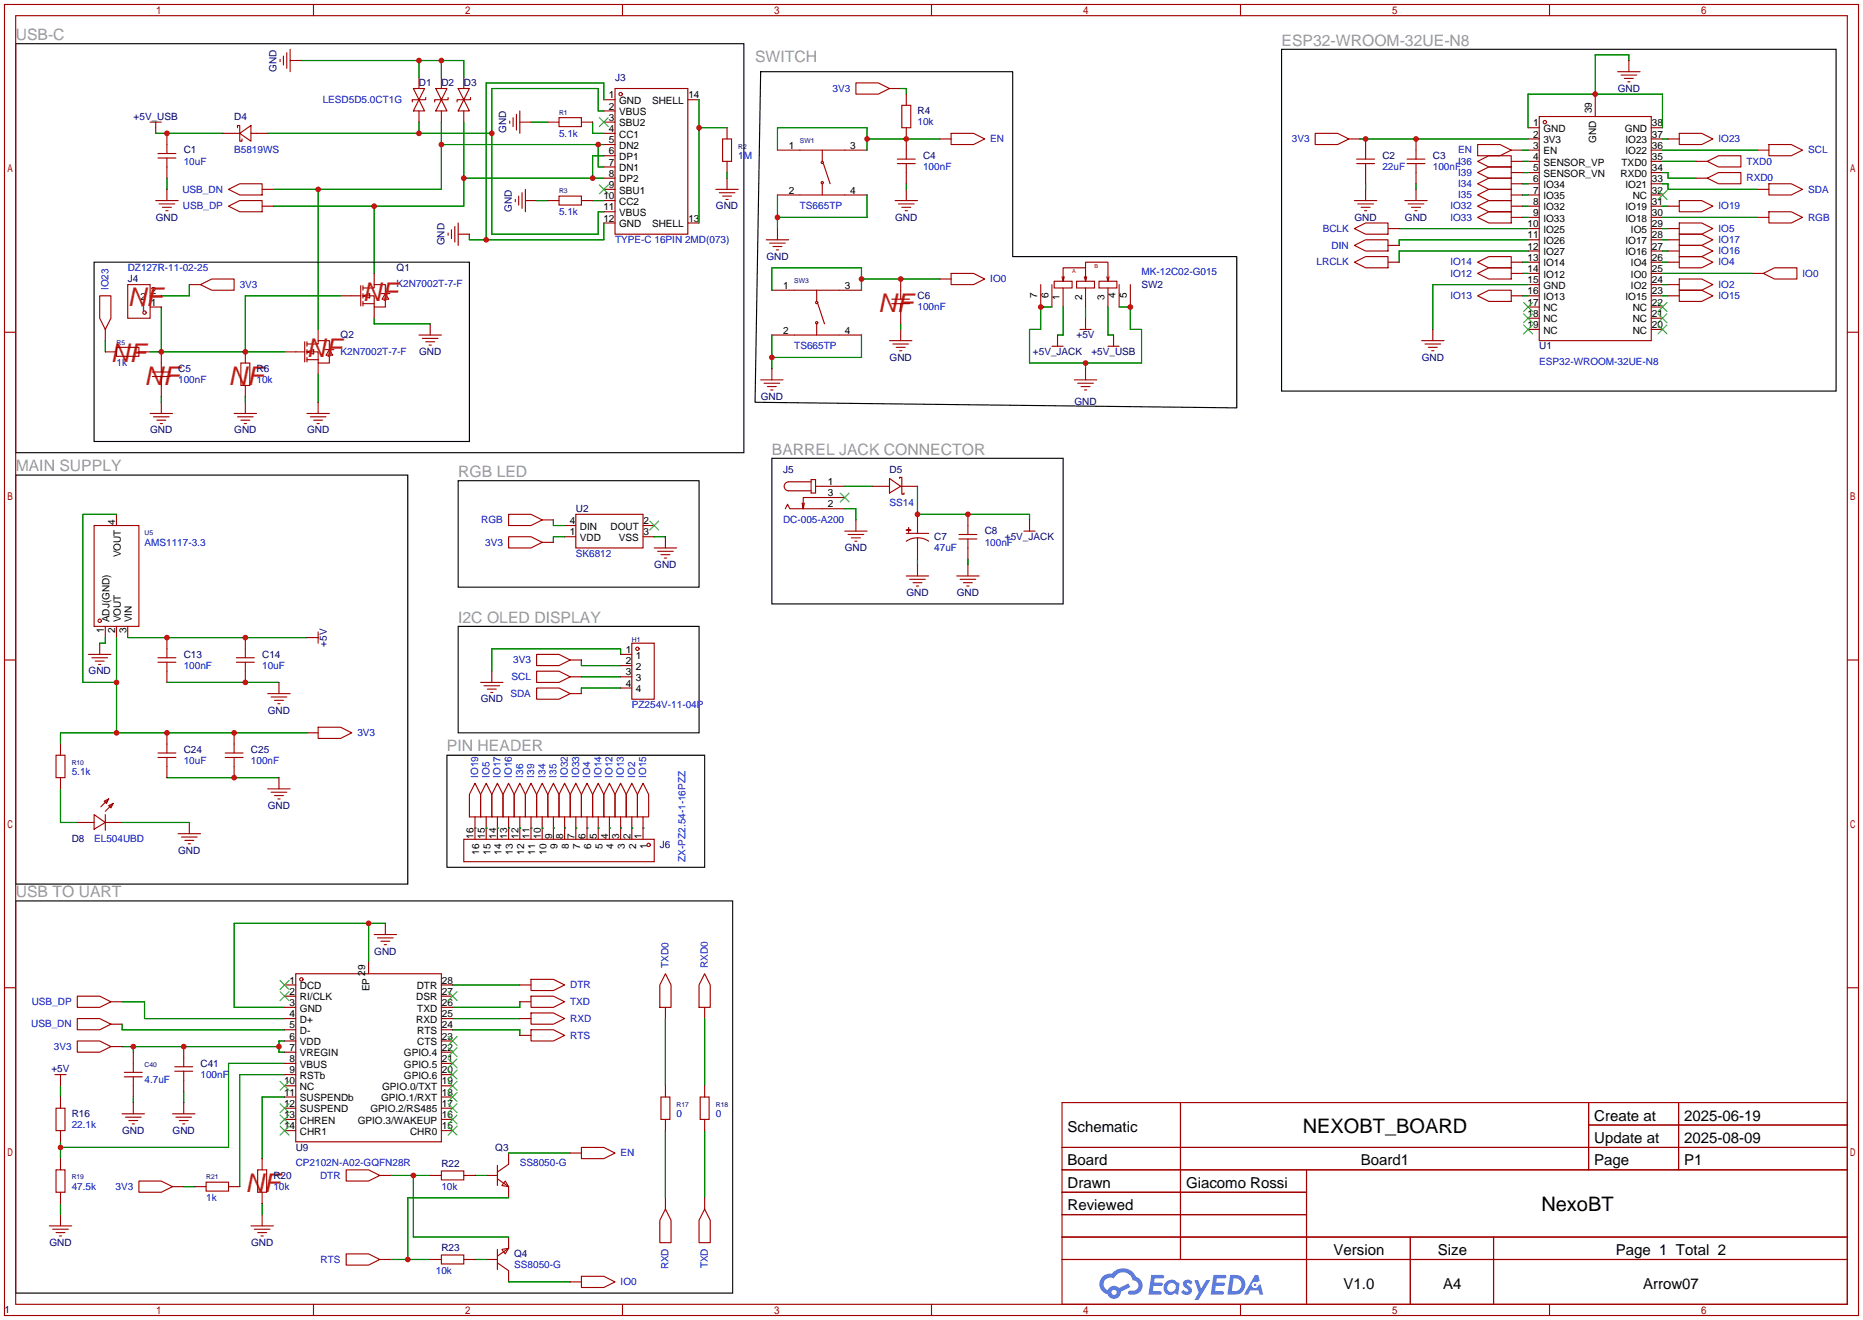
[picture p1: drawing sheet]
<svg xmlns="http://www.w3.org/2000/svg" width="422mm" height="299mm" viewBox="0 0 422 299" stroke-linecap="round" stroke-linejoin="round" font-family="sans-serif">
<g fill="none" stroke="#a10000" stroke-width=".25">
<path d="M1 1h420.4v297.2h-420.4zM3.6 3.6h415.2v292.1h-415.2zM63.5 13.5v.5M64.3 12.7v2M65 11.9v3.6M65.8 13.7h2.5M65.8 11.2v5.1M71.1 1v2.6M95 17.5v2.6M100.1 17.5v2.6M105.2 17.5v2.6M141.1 1v2.6"/>
<path d="M194.1 18.8h5l2.6 1.3-2.6 1.2h-5zM211.2 1v2.6M281.3 1v2.6M351.3 1v2.6M366.8 16.3h5.1M367.5 17h3.6M368.3 17.8h2M369.1 18.5h.5M369.3 13.7v2.6M34 27.7h2.6M35.3 27.7v2.5M35.8 35.8h4.1"/>
<path d="M35.8 34.8h4.1M37.8 30.2v4.6M37.8 35.8v4.6M93.7 20.1h2.6l-1.3 2.5zM95 22.6l1.3 2.5h-2.6zM95 25.1v2.6M96.5 22.1v.5h-3v.5M98.8 20.1h2.5l-1.2 2.5zM100.1 22.6l1.2 2.5h-2.5zM100.1 25.1v2.6M101.6 22.1v.5h-3v.5M103.9 20.1h2.5l-1.2 2.5z"/>
<path d="M105.2 22.6l1.2 2.5h-2.5zM105.2 25.1v2.6M106.7 22.1v.5h-3.1v.5M115.6 27.4v.5M116.3 26.7v2M117.1 25.9v3.6M117.9 27.7h2.5M117.9 25.1v5.1M124.2 27.7h2.5M126.7 26.7h5.1v2h-5.1zM131.8 27.7h2.6M136.9 22.6h2.5"/>
<path d="M136.9 25.1h2.5M136.9 27.7h2.5M136.9 30.2h2.5M136.9 32.8h2.5M136.9 35.3h2.5M136.9 37.8h2.5M139.4 20.1h16.6v33h-16.6zM156 22.6h2.5M163.8 31.5h2.1v5.1h-2.1zM164.8 29v2.5M164.8 36.6v2.5M176.3 34h20.3"/>
<path d="M186.4 34v2.6M186.7 37.1l1.5 4.6M201.7 20.1h2.5M203.5 36.1h4M203.5 37.1h4M204.5 23.9h2v5.1h-2zM205.5 21.3v2.6M205.5 29v7.1M205.5 37.1v4.6M213.1 31.5h2.5M215.6 30.2h5.1l2.6 1.3-2.6 1.3h-5.1zM298.2 30.2h5.1l2.5 1.3-2.5 1.3h-5.1z"/>
<path d="M305.8 31.5h2.6M307.6 36.1h4.1M307.6 37.1h4.1M309.6 31.5v4.6M309.6 37.1v4.6M319 36.1h4.1M319 37.1h4.1M321.1 31.5v4.6M321.1 37.1v4.6M335 32.8h5.1l2.5 1.2-2.5 1.3h-5.1zM335 39.1l2.6-1.3h5v2.6h-5zM335 36.6l2.6-1.3h5v2.5h-5z"/>
<path d="M342.6 34h2.6M342.6 36.6h2.6M342.6 39.1h2.6M346.5 29h2.5M346.5 31.5h2.5M346.5 34h2.5M346.5 36.6h2.5M346.5 39.1h2.5M349 26.4h25.4v50.8h-25.4zM361.7 21.3v5.1M374.4 29h2.5M374.4 31.5h2.5"/>
<path d="M374.4 34h2.5M374.4 36.6h2.5M374.4 39.1h2.5M378.2 31.5h2.5M380.7 30.2h5.1l2.6 1.3-2.6 1.3h-5.1zM384.6 36.6h2.5M387.1 36.6l2.5-1.3h5.1v2.5h-5.1zM398.5 34h2.6M401.1 32.8h5l2.6 1.2-2.6 1.3h-5zM35.3 45.5h5.1M36.1 46.2h3.5M36.8 47h2.1"/>
<path d="M37.6 47.8h.5M37.8 42.9v2.6M51.8 42.9l2.6-1.2h5v2.5h-5zM51.8 46.7l2.6-1.2h5v2.5h-5zM59.4 42.9h2.6M59.4 46.7h2.6M101.6 52.8v.5M102.4 52.1v2M103.1 51.3v3.6M103.9 53.1h2.5M103.9 50.5v5.1M116.8 45.2v.5"/>
<path d="M117.6 44.5v2M118.4 43.7v3.5M119.1 45.5h2.6M119.1 42.9v5.1M124.2 45.5h2.5M126.7 44.5h5.1v2h-5.1zM131.8 45.5h2.6M136.9 40.4h2.5M136.9 42.9h2.5M136.9 45.5h2.5M136.9 48h2.5M136.9 50.5h2.5"/>
<path d="M156 50.5h2.5M162.3 42.9h5.1M163.1 43.7h3.5M163.8 44.5h2.1M164.6 45.2h.5M164.8 40.4v2.5M173.7 54.4h5.1M174.5 55.1h3.6M175.3 55.9h2M176 56.6h.5M176.3 44.2h20.3M176.3 51.8v2.6"/>
<path d="M186.4 41.7v2.5M202.9 45.5h5.1M203.7 46.2h3.6M204.5 47h2M205.2 47.8h.5M205.5 42.9v2.6M307.1 45.5h5.1M307.8 46.2h3.6M308.6 47h2M309.4 47.8h.5M309.6 42.9v2.6M318.5 45.5h5.1"/>
<path d="M319.3 46.2h3.5M320 47h2.1M320.8 47.8h.5M321.1 42.9v2.6M335 59.4l2.6-1.2h5v2.5h-5zM335 49.3l2.6-1.3h5v2.5h-5zM335 46.7l2.6-1.2h5v2.5h-5zM335 44.2l2.6-1.3h5v2.6h-5zM335 41.7l2.6-1.3h5v2.5h-5zM342.6 46.7h2.6M342.6 41.7h2.6M342.6 44.2h2.6"/>
<path d="M342.6 49.3h2.6M342.6 59.4h2.6M346.5 46.7h2.5M346.5 41.7h2.5M346.5 44.2h2.5M346.5 49.3h2.5M346.5 51.8h2.5M346.5 54.4h2.5M346.5 56.9h2.5M346.5 59.4h2.5M374.4 46.7h2.5M374.4 41.7h2.5"/>
<path d="M374.4 44.2h2.5M374.4 49.3h2.5M374.4 51.8h2.5M374.4 54.4h2.5M374.4 56.9h2.5M374.4 59.4h2.5M378.2 46.7h2.5M378.2 51.8h2.5M378.2 54.4h2.5M378.2 56.9h2.5M378.2 59.4h2.5M380.7 45.5h5.1l2.6 1.2-2.6 1.3h-5.1z"/>
<path d="M380.7 50.5h5.1l2.6 1.3-2.6 1.3h-5.1zM380.7 53.1h5.1l2.6 1.3-2.6 1.2h-5.1zM380.7 55.6h5.1l2.6 1.3-2.6 1.3h-5.1zM380.7 58.2h5.1l2.6 1.2-2.6 1.3h-5.1zM384.6 40.4h2.5M387.1 40.4l2.5-1.3h5.1v2.6h-5.1zM398.5 42.9h2.6M398.5 49.3h2.6M401.1 41.7h5l2.6 1.2-2.6 1.3h-5zM401.1 48h5l2.6 1.3-2.6 1.2h-5zM1 75.3h2.6M22.6 67.1h2.5v5l-1.2 2.6-1.3-2.6z"/>
<path d="M23.9 79.8h2.5M23.9 74.7v2.5M26.4 78.7h5.1v2.1h-5.1zM29 64.5h5v7.6h-5zM31.5 79.8h2.5M34 67.1h2.6M34 69.6h2.6M36.6 79.8v4.5M42.9 64.5h2.6M45.5 64.5l2.5-1.3h5.1v2.6h-5.1zM55.6 79.8v2.5M64.5 79.8h4.6"/>
<path d="M69.1 77.5v4.5M69.6 79.8h2.5v2.5h2.6v-1.8M69.6 78h2.5v-.8h2.6v2M69.6 79.8l1.5-.6v1.1zM69.6 77.5v1M69.6 79.2v1.1M72.1 74.7v2.5M73.7 79.2h2M74.7 79.2l.7 1.3h-1.5zM77.2 67.1h4.6M81.8 64.8v4.5M82.3 67.1h2.5v2.5h2.6v-1.8"/>
<path d="M82.3 65.3h2.5v-.8h2.6v2M82.3 67.1l1.5-.6v1.1zM82.3 64.8v1M82.3 66.5v1.1M82.3 68.3v1M82.3 68.8h2.5M84.8 62v2.5M84.8 69.6v2.5M86.4 66.5h2M87.4 66.5l.7 1.3h-1.5zM95 75.9h5.1M95.8 76.7h3.5"/>
<path d="M96.5 77.5h2.1M97.3 78.2h.5M97.5 73.4v2.5M175 65.8h20.3M175 75.9h20.3M185.2 65.8v2.5M185.2 73.4v2.5M185.4 68.8l1.5 4.6M201.7 77.2h5.1M202.2 68.8h4M202.2 67.8h4M202.4 78h3.6"/>
<path d="M203.2 78.7h2M204 79.5h.5M204.2 63.2v4.6M204.2 68.8v4.6M204.2 74.7v2.5M213.1 63.2h2.5M215.6 62h5.1l2.6 1.2-2.6 1.3h-5.1zM236 64.5v5.1M238.5 64.5v5.1M238.5 78.5h2.5M239 63.8h4.1v1.5h-4.1zM239.8 75.9v2.6"/>
<path d="M240.8 62.7l.2 1.1M241 65.3v4.3M244.1 63.8h4.1v1.5h-4.1zM244.9 74.7h2.5M245.9 62.7l.2 1.1M246.1 60.7h-5.1v3.1l.3-1.1M246.1 65.3v4.3M246.1 72.1v2.6M246.4 62.7l-.3 1.1v-4.4h5.1v4.4M249.2 63.8h4v1.5h-4zM251 62.7l.2 1.1M251.2 65.3v4.3"/>
<path d="M251.2 78.5h2.5M251.5 62.7l-.3 1.1M252.5 75.9v2.6M253.7 64.5v5.1M256.3 64.5v5.1M322.3 77.2h5.1M323.1 78h3.5M323.8 78.7h2.1M324.6 79.5h.5M324.9 74.7v2.5M335 62l2.6-1.3h5v2.5h-5zM335 67.1l2.6-1.3h5v2.5h-5z"/>
<path d="M342.6 62h2.6M342.6 67.1h2.6M346.5 62h2.5M346.5 64.5h2.5M346.5 67.1h2.5M346.5 69.6h2.5M346.5 72.1h2.5M346.5 74.7h2.5M374.4 62h2.5M374.4 64.5h2.5M374.4 67.1h2.5M374.4 69.6h2.5"/>
<path d="M374.4 72.1h2.5M374.4 74.7h2.5M378.2 64.5h2.5M378.2 67.1h2.5M380.7 63.2h5.1l2.6 1.3-2.6 1.3h-5.1zM380.7 65.8h5.1l2.6 1.3-2.6 1.2h-5.1zM397.3 62h2.5M399.8 62l2.5-1.3h5.1v2.5h-5.1zM418.8 75.3h2.6M34 93.7h5.1M34.5 84.3h4.1M34.5 85.3h4.1"/>
<path d="M34.8 94.5h3.6M35.6 95.2h2M36.3 96h.5M36.6 85.3v4.6M36.6 91.2v2.5M53.1 93.7h5.1M53.8 94.5h3.6M54.6 82.3h2v5.1h-2zM54.6 95.2h2M55.4 96h.5M55.6 87.4v2.5M55.6 91.2v2.5"/>
<path d="M69.6 81v1M69.6 81.5h2.5M69.6 93.7h5.1M70.4 94.5h3.5M71.1 95.2h2.1M71.9 96h.5M72.1 82.3v2.5M72.1 91.2v2.5M172.5 86.1h5M173.2 86.9h3.6M174 87.6h2M174.8 88.4h.5"/>
<path d="M175 83.6v2.5M243.6 86.1h5.1M244.3 86.9h3.6M245.1 87.6h2M245.9 88.4h.5M246.1 83.6v2.5M21.3 119.1h10.2v22.9h-10.2zM26.4 116.6v2.5M115.3 116.6h5.1l2.5 1.3-2.5 1.2h-5.1zM122.9 117.9h2.6M128 119.1h2.6M130.6 116.6h15.2v7.6h-15.2z"/>
<path d="M145.8 119.1h2.5M178.1 115.3l.5-1 .5 1h12.4M182.4 114l-.3 1.3M183.9 108.7h1v3.1h-1zM183.9 109.2h-5.1a1.02 1.02 0 0 0-1 1 1.02 1.02 0 0 0 1 1.1h5.1M184.9 110.2h6.6M191.5 112.8h-9.4v2.5l-.2-1.3M194.1 117.9v2.5M197.9 110.2h3.8M201.7 108.5l2.5 1.7-2.5 1.6zM204 108.5v-.3h.5v3.8h.5v-.2M204.2 110.2h3.8"/>
<path d="M206 119.6v1zM208 116.6v4.3M219.5 116.6v4.6M233.4 117.9v2.5M115.3 121.7h5.1l2.5 1.2-2.5 1.3h-5.1zM122.9 122.9h2.6M128 121.7h2.6M145.8 121.7h2.5M148.3 124.2h5.1M149.1 125h3.6M149.9 125.7h2M150.6 126.5h.5"/>
<path d="M150.9 121.7v2.5M191.5 120.4h5.1M192.3 121.2h3.5M193 121.9h2.1M193.8 122.7h.5M205.5 120.1l1 .1zM205.5 130.6h5.1M205.5 120.9h5.1M206.2 131.3h3.6M207 132.1h2M207.8 132.8h.5M208 121.9l1.6 .3 1 .5"/>
<path d="M208 121.9l-1 .1-1.5 .7M208 121.9v4.8M208 128v2.6M216.9 130.6h5.1M217.4 121.2h4.1M217.4 122.2h4.1M217.7 131.3h3.5M218.4 132.1h2.1M219.2 132.8h.5M219.5 122.2v4.5M219.5 128v2.6M232.2 120.4h2.5"/>
<path d="M1 149.6h2.6M20.1 148.3h5M20.8 149.1h3.6M21.6 149.9h2M22.4 150.6h.5M22.6 145.8v2.5M23.9 142v2.5M26.4 142v2.5M29 142v2.5M35.8 149.1h4.1M35.8 150.1h4.1M37.8 144.5v4.6"/>
<path d="M37.8 150.1v4.6M53.6 149.1h4.1M53.6 150.1h4.1M55.6 144.5v4.6M55.6 150.1v4.6M60.7 157.2h5.1M61.5 158h3.5M62.2 158.7h2.1M63 159.5h.5M63.2 154.7v2.5M69.6 144.5h2.5M72.1 143.3v2.5"/>
<path d="M109 154.7h5M109.7 155.4h3.6M110.5 156.2h2M111.3 157h.5M111.5 152.1v2.6M121.7 152.1h5l2.6 1.3-2.6 1.3h-5zM121.7 156h5l2.6 1.2-2.6 1.3h-5zM121.7 148.3h5l2.6 1.3-2.6 1.3h-5zM129.3 153.4h2.5M129.3 157.2h2.5M129.3 149.6h2.5M418.8 149.6h2.6"/>
<path d="M12.7 171.2h2v5.1h-2zM13.7 168.7v2.5M13.7 176.3v2.5M35.8 171.7h4.1M35.8 170.7h4.1M37.8 166.1v4.6M37.8 171.7v4.6M51.1 171.7h4M51.1 170.7h4M53.1 166.1v4.6M53.1 171.7v4.6M60.7 178.8h5.1"/>
<path d="M61.5 179.6h3.5M63.2 176.3v2.5M69.6 166.1h2.5M72.1 164.8h5.1l2.6 1.3-2.6 1.3h-5.1zM17.5 186.4h3.8M21.3 184.7l2.6 1.7-2.6 1.6zM23.6 181.6l1-.5-.5 1zM23.9 184.7v3.5M23.9 186.4h3.8M24.6 182.6l1.1-.5-.6 1zM24.6 181.1l-1.7 1.8M25.7 182.1l-1.8 1.8"/>
<path d="M40.4 189h5.1M41.1 189.7h3.6M41.9 190.5h2M42.7 191.3h.5M42.9 186.4v2.6M62.2 180.3h2.1M63 181.1h.5M105.2 190.2h43.1v5.1h-43.1zM107.7 187.7v2.5M110.2 187.7v2.5M112.8 187.7v2.5M115.3 187.7v2.5"/>
<path d="M117.9 187.7v2.5M120.4 187.7v2.5M122.9 187.7v2.5M125.5 187.7v2.5M128 187.7v2.5M130.6 187.7v2.5M133.1 187.7v2.5M135.6 187.7v2.5M138.2 187.7v2.5M140.7 187.7v2.5M143.3 187.7v2.5M145.8 187.7v2.5"/>
<path d="M84.8 211.8h5.1M85.6 212.6h3.6M86.4 213.4h2M87.1 214.1h.5M87.4 209.3v2.5M1 223.9h2.6M17.5 236h5.1l2.5 1.2-2.5 1.3h-5.1zM17.5 225.8h5.1l2.5 1.3-2.5 1.2h-5.1zM17.5 230.9h5.1l2.5 1.3-2.5 1.2h-5.1zM25.1 237.2h2.6M25.1 227.1h2.6M25.1 232.2h2.6"/>
<path d="M30.2 238.5v4.6M41.7 237.2v4.6M117.9 227.1h2.5M117.9 223.3h2.5M117.9 230.9h2.5M117.9 234.7h2.5M120.4 222h5.1l2.5 1.3-2.5 1.2h-5.1zM120.4 225.8h5.1l2.5 1.3-2.5 1.2h-5.1zM120.4 229.6h5.1l2.5 1.3-2.5 1.3h-5.1zM120.4 233.4h5.1l2.5 1.3-2.5 1.3h-5.1zM150.9 220.7l1.2 2.6v5h-2.5v-5zM150.9 228.3v2.6"/>
<path d="M159.8 220.7l1.2 2.6v5h-2.5v-5zM159.8 228.3v2.6M418.8 223.9h2.6M12.4 243.6h2.6M12.7 251.2h2v5.1h-2zM13.7 243.6v2.5M13.7 248.7v2.5M13.7 256.3v2.5M27.7 252.5h5.1M28.2 244.1h4.1M28.2 243.1h4.1M28.4 253.2h3.6"/>
<path d="M29.2 254h2M30 254.8h.5M30.2 244.1v4.6M30.2 249.9v2.6M39.1 252.5h5.1M39.6 241.8h4.1M39.6 242.8h4.1M39.9 253.2h3.5M40.6 254h2.1M41.4 254.8h.5M41.7 242.8v4.6M41.7 249.9v2.6"/>
<path d="M149.9 248.7h2v5h-2zM150.9 246.1v2.6M150.9 253.7v2.6M158.7 248.7h2.1v5h-2.1zM159.8 246.1v2.6M159.8 253.7v2.6M240.8 249.9h178v45.8h-178zM267.7 249.9v35.6M360.2 249.9v15.3M360.2 255h58.6M380.6 249.9v15.3M11.2 277.9h5.1"/>
<path d="M11.9 278.6h3.6M12.7 265.2h2v5.1h-2zM12.7 279.4h2M13.7 262.6v2.6M13.7 270.3v2.5M13.7 275.3v2.6M31.5 267.7h5.1l2.5 1.3-2.5 1.3h-5.1zM39.1 269h2.6M44.2 269h2.5M46.7 268h5.1v2h-5.1zM51.8 269h2.6M56.9 277.9h5.1"/>
<path d="M57.7 278.6h3.5M58.4 265.2h2.1v5.1h-2.1zM58.4 279.4h2.1M59.4 262.6v2.6M59.4 270.3v2.5M59.4 275.3v2.6M78.5 265.2h5.1l2.5 1.2-2.5 1.3h-5.1zM86.1 266.4h2.5M97.5 266.4h2.6M100.1 265.4h5.1v2.1h-5.1zM105.2 266.4h2.5M110.2 266.4h2.6"/>
<path d="M112.8 264.2v4.5M112.8 267.2l2.5 1.8M114.6 267.7l.7 1.3-1.5-.3zM115.3 261.4v2.5l-2.5 1.8M115.3 269v2.5M129.3 261.4h2.5M131.8 260.1h5.1l2.5 1.3-2.5 1.2h-5.1zM150.9 274.1l1.2 2.5v5.1h-2.5v-5.1zM150.9 271.5v2.6M159.8 274.1l1.2 2.5v5.1h-2.5v-5.1zM159.8 271.5v2.6M240.8 260.1h178"/>
<path d="M240.8 265.2h178M240.8 270.3h55.4M240.8 275.3h55.4M296.2 265.2v30.5M13.5 280.2h.5M59.2 280.2h.5M71.1 295.7v2.5M78.5 284.2h5.1l2.5 1.3-2.5 1.3h-5.1zM86.1 285.5h2.5M97.5 285.5h2.6M100.1 284.5h5.1v2h-5.1zM105.2 285.5h2.5"/>
<path d="M110.2 285.5h2.6M112.8 283.2v4.6M112.8 286.3l2.5 1.7v2.6M113.8 283.2l1.5-.2-.7 1.2zM115.3 280.4v2.6M115.3 283l-2.5 1.7M129.3 290.6h2.5M131.8 289.3h5.1l2.5 1.3-2.5 1.2h-5.1zM141.1 295.7v2.5M211.2 295.7v2.5M240.8 285.5h178M240.8 280.4h178"/>
<path d="M281.3 295.7v2.5M319.8 280.4v15.3M338.6 280.4v15.3M351.3 295.7v2.5"/>
<circle cx="140.7" cy="21.3" r=".38"/>
<circle cx="186.4" cy="36.8" r=".25"/>
<circle cx="350.3" cy="27.7" r=".38"/>
<circle cx="186.4" cy="41.4" r=".25"/>
<circle cx="32.8" cy="70.9" r=".38"/>
<circle cx="185.2" cy="73.2" r=".25"/>
<circle cx="185.2" cy="68.6" r=".25"/>
<circle cx="22.6" cy="140.7" r=".38"/>
<circle cx="147.1" cy="191.5" r=".38"/>
</g>
<g fill="none" stroke="#3c3" stroke-width=".25">
<path d="M135.9 26.7l2 2M137.9 26.7l-2 2M135.9 41.9l2 2M137.9 41.9l-2 2M375.9 43.2l2.1 2M378 43.2l-2.1 2M345.4 73.7l2.1 2M345.4 71.1l2.1 2.1M345.4 68.6l2.1 2M347.5 73.7l-2.1 2M347.5 71.1l-2.1 2.1M347.5 68.6l-2.1 2"/>
<path d="M375.9 68.6l2.1 2M375.9 71.1l2.1 2.1M375.9 73.7l2.1 2M378 68.6l-2.1 2M378 71.1l-2.1 2.1M378 73.7l-2.1 2M147.3 118.1l2.1 2M149.4 118.1l-2.1 2M190.5 111.8l2 2M192.5 111.8l-2 2"/>
</g>
<g fill="none" stroke="#008700" stroke-width=".25">
<path d="M68.3 13.7h36.9v3.8M95 13.7v3.8M100.1 13.7v3.8M369.3 13.7v-1.3h-7.6v8.9M60.7 30.2h50.8M95 27.7v2.5M100.1 27.7v15.2h-38.1M100.1 32.8h36.8M105.2 27.7v19h-43.2M120.4 27.7h3.8M134.4 27.7v2.5h2.5M135.6 32.8v5h1.3"/>
<path d="M136.9 25.1h-1.3v-5h-24.1v33h24.1v-5.1h1.3M136.9 22.6v-3.8h-26.7v35.6M136.9 35.3h-2.5v5.1M158.5 29h6.3M158.5 22.6v27.9M164.8 39.1v1.3M176.3 34v-5h20.3v5M196.6 31.5h16.5M204.2 20.1h1.3v1.2M308.4 31.5h38.1M345.2 34h1.3M345.2 36.6h1.3"/>
<path d="M345.2 39.1h1.3M346.5 29v-7.7h30.4v7.7M376.9 39.1h1.3v1.3h6.4M376.9 31.5h1.3M376.9 34h21.6M376.9 36.6h7.7M37.8 40.4v2.5M72.1 42.9v31.8M84.8 46.7v15.3M105.2 40.4h31.7M121.7 45.5h2.5M134.4 45.5h2.5"/>
<path d="M136.9 50.5v3.9h-30.5v-1.3M176.3 44.2v7.6M196.6 44.2v5.1h-20.3M205.5 41.7v1.2M309.6 41.7v1.2M317.2 51.8h29.3M321.1 41.7v1.2M345.2 46.7h1.3M345.2 49.3h1.3M345.2 41.7h1.3M345.2 59.4h1.3M345.2 44.2h1.3"/>
<path d="M346.5 54.4h-29.3v1.2M346.5 56.9h-29.3v2.5M376.9 54.4h1.3M376.9 46.7h1.3M376.9 49.3h21.6M376.9 41.7h1.3v1.2h20.3M376.9 56.9h1.3M376.9 51.8h1.3M376.9 59.4h1.3M23.9 77.2v2.6M34 79.8h30.5M36.6 69.6v10.2"/>
<path d="M42.9 64.5v2.6h-6.3M77.2 67.1h-21.6v12.7M84.8 72.1v1.3h12.7M175 65.8v-5.1h20.3v5.1M175 75.9v7.7M195.3 75.9v5.1h-20.3M195.3 63.2h17.8M204.2 73.4v1.3M238.5 69.6h-2.5v5.1h-2.6v7.6h25.4v-7.6h-2.5v-5.1h-2.6M241 69.6v6.3h-1.2M246.1 69.6v2.5M251.2 69.6v6.3h1.3"/>
<path d="M345.2 62h1.3M345.2 67.1h1.3M346.5 64.5h-21.6v10.2M376.9 62h20.4M376.9 64.5h1.3M376.9 67.1h1.3M36.6 89.9v1.3M55.6 89.9v1.3M72.1 84.8v6.4M246.1 82.3v1.3M26.4 116.6h-7.6v38.1h7.6M125.5 117.9v1.2h2.5"/>
<path d="M191.5 110.2h6.4M191.5 115.3h2.6v2.6M208 110.2v6.4h25.4v1.3M128 121.7h-2.5v1.2M148.3 121.7h2.6M208 126.7v1.3M219.5 126.7v1.3M23.9 144.5v1.3h-1.3M26.4 144.5v21.6M29 144.5h40.6M37.8 154.7h25.4M131.8 149.6v1.3h8.9"/>
<path d="M131.8 153.4h8.9M140.7 148.3v-1.2h-29.2v5M140.7 156h-8.9v1.2M13.7 178.8v7.6h3.8M37.8 176.3h25.4M69.6 166.1h-55.9v2.6M27.7 186.4h15.2M83.6 209.3v8.9M87.4 209.3h-34.3v19h11.4M27.7 237.2h35.5M27.7 227.1h5.1v3.8h31.7M27.7 232.2v1.2h36.8"/>
<path d="M30.2 237.2v1.3M64.5 236h-1.3v2.5h1.3M102.6 230.9h15.3M102.6 233.4h15.3v1.3M102.6 223.3h15.3M117.9 227.1v1.2h-15.3M150.9 230.9v15.2M159.8 230.9v15.2M13.7 246.1v2.6M13.7 258.8v3.8M30.2 248.7v1.2M41.7 247.4v2.5"/>
<path d="M64.5 243.6h-10.1v25.4M64.5 248.7h-5.1v13.9M64.5 241h-12.7v19.1h-38.1M150.9 256.3v15.2M159.8 256.3v15.2M13.7 272.8v2.5M41.7 269h2.5M59.4 272.8v2.5M88.6 266.4h8.9M93.7 266.4v14h21.6M107.7 266.4h2.5M115.3 271.5h-22.8v14"/>
<path d="M115.3 261.4h14M88.6 285.5h8.9M107.7 285.5h2.5M115.3 290.6h14"/>
</g>
<path d="M3.6 9.9h165.1v92.7h-165.1zM172.5 16.3h57.1v41.9h50.8v34.3l-109.2-1.3zM290.6 11.2h125.7v77.4h-125.7zM21.3 59.4h85.1v40.7h-85.1zM3.6 107.7h88.9v92.7h-88.9zM103.9 109h54.6v24.1h-54.6zM175 103.9h66v33h-66zM103.9 142h54.6v24.1h-54.6zM101.3 171.2h58.5v25.4h-58.5zM3.6 204.2h162.5v88.9h-162.5z" fill="none" stroke="#000" stroke-width=".25"/>
<g fill="#5487ff">
<path d="M268.5 290.3a1.3 1.3 0 0 1 1.9 .3l-.4 .6a.54 .54 0 0 0-1-.2l.2 .2a1.28 1.28 0 0 1 .8 2 1.53 1.53 0 0 1-2.2-.3l.5-.6 .8 .5a.31 .31 0 0 0 .3-.3 .31 .31 0 0 0-.2-.3 1.12 1.12 0 0 1-.7-1.9z"/>
<path d="M270.8 290.2h.8l.7 1.9 1.2-1.9h.9l-2.7 4.5h-.9l1-1.7z"/>
<path d="M261 289h2.3a.46 .46 0 0 1 .5 .1 .46 .46 0 0 1 .1 .5l-.3 .2h-1.8l-.1 .9h1.6a.4 .4 0 0 1 .3 .4 .4 .4 0 0 1-.4 .4h-1.6l-.2 1.2h1.4a.46 .46 0 0 1 .5 .1 .46 .46 0 0 1 .1 .5l-.4 .2h-2.6z"/>
<path d="M275.1 289h2.3a.47 .47 0 0 1 .5 .1 .47 .47 0 0 1 .1 .5l-.3 .2h-1.8l-.1 .9h1.6a.4 .4 0 0 1 .4 .4 .4 .4 0 0 1-.5 .4h-1.6l-.2 1.2h1.4a.46 .46 0 0 1 .5 .1 .46 .46 0 0 1 .1 .5l-.4 .2h-2.6z"/>
<path d="M284.5 289h.8l.3 1.3-.6 .4a.75 .75 0 0 0-1.1 .3 .75 .75 0 0 0 .5 1 .75 .75 0 0 0 .9-.6l.5-.3 .6 2.4h-.8l-.3-1h-1.8l-.5 1h-1z"/>
<path d="M278.9 289l-.6 4.5h1.4a2.27 2.27 0 0 0 2.7-2.3 2.27 2.27 0 0 0-2.7-2.2zM279.7 289.8a1.5 1.5 0 0 1 1.8 1.5 1.5 1.5 0 0 1-1.9 1.4h-.3z"/>
<path d="M264.4 290.6a1.6 1.6 0 0 0-.4 2.3 1.6 1.6 0 0 0 2.3 .2l.8 .4 .3-2.5-.1-.3h-.5a1.58 1.58 0 0 0-2.4-.1zM265 291.1a.98 .98 0 0 1 1.6 .5 .98 .98 0 0 1-1.1 1.2 .94 .94 0 0 1-.9-.6 .94 .94 0 0 1 .4-1.1z"/>
<path d="M250 289.4a2.37 2.37 0 0 0 1.1 4 1.54 1.54 0 0 0 1.8 1 1.54 1.54 0 0 0 1.2-1.6l2.2-1.1-.5-.8-2.1 1.1a1.57 1.57 0 0 0-2.6 .4 1.5 1.5 0 0 1-.7-2.1 1.5 1.5 0 0 1 2.2-.5 2.23 2.23 0 0 1 2.3-1.4 2.23 2.23 0 0 1 1.9 1.8 1.16 1.16 0 0 1 1.3 1.1 1.16 1.16 0 0 1-1.1 1.3h-.7a.47 .47 0 0 0-.5 .3 .47 .47 0 0 0 .4 .6 2.14 2.14 0 0 0 2.7-1.4 2.14 2.14 0 0 0-1.3-2.7 3.2 3.2 0 0 0-5.5-.7l-1.1 .1zM252 292.9a.6 .6 0 0 1 1.2 0 .6 .6 0 0 1-1.2 0z"/>
<circle cx="284.6" cy="291.3" r=".28"/>
</g>
<g fill="none" stroke="#a10000" stroke-width=".25">
<path d="M50.5 30.2h3.9M53.8 29v-.6h.6v3.6h.5v-.5M54.4 30.2l2.5-1.8v3.6zM56.9 30.2h3.8M307.1 51.8l2.5-1.3h5.1v2.6h-5.1zM307.1 55.6l2.5-1.2h5.1v2.5h-5.1zM307.1 59.4l2.5-1.2h5.1v2.5h-5.1zM314.7 51.8h2.5M314.7 55.6h2.5M314.7 59.4h2.5M140.7 148.3h2.6M140.7 150.9h2.6"/>
<path d="M140.7 153.4h2.6M140.7 156h2.6M143.3 145.8h5v12.7h-5zM107.7 177.5l1.3 2.6v5.1h-2.6v-5.1zM110.2 177.5l1.3 2.6v5.1h-2.5v-5.1zM112.8 177.5l1.2 2.6v5.1h-2.5v-5.1zM115.3 177.5l1.3 2.6v5.1h-2.6v-5.1zM117.9 177.5l1.2 2.6v5.1h-2.5v-5.1zM120.4 177.5l1.3 2.6v5.1h-2.6v-5.1zM122.9 177.5l1.3 2.6v5.1h-2.5v-5.1zM125.5 177.5l1.2 2.6v5.1h-2.5v-5.1zM128 177.5l1.3 2.6v5.1h-2.6v-5.1z"/>
<path d="M130.6 177.5l1.2 2.6v5.1h-2.5v-5.1zM133.1 177.5l1.3 2.6v5.1h-2.6v-5.1zM135.6 177.5l1.3 2.6v5.1h-2.5v-5.1zM138.2 177.5l1.2 2.6v5.1h-2.5v-5.1zM140.7 177.5l1.3 2.6v5.1h-2.6v-5.1zM143.3 177.5l1.2 2.6v5.1h-2.5v-5.1zM145.8 177.5l1.3 2.6v5.1h-2.6v-5.1zM107.7 185.2v2.5M110.2 185.2v2.5M112.8 185.2v2.5M115.3 185.2v2.5M117.9 185.2v2.5"/>
<path d="M120.4 185.2v2.5M122.9 185.2v2.5M125.5 185.2v2.5M128 185.2v2.5M130.6 185.2v2.5M133.1 185.2v2.5M135.6 185.2v2.5M138.2 185.2v2.5M140.7 185.2v2.5M143.3 185.2v2.5M145.8 185.2v2.5M83.6 218.2v2.5"/>
<path d="M64.5 223.3h2.6M64.5 225.8h2.6M64.5 228.3h2.6M64.5 230.9h2.6M64.5 233.4h2.6M64.5 236h2.6M64.5 238.5h2.6M67.1 220.7h33v38.1h-33zM100.1 223.3h2.5M100.1 225.8h2.5M100.1 228.3h2.5M100.1 230.9h2.5"/>
<path d="M100.1 233.4h2.5M100.1 236h2.5M100.1 238.5h2.5M64.5 241h2.6M64.5 243.6h2.6M64.5 246.1h2.6M64.5 248.7h2.6M64.5 251.2h2.6M64.5 253.7h2.6M64.5 256.3h2.6M100.1 241h2.5M100.1 243.6h2.5"/>
<path d="M100.1 246.1h2.5M100.1 248.7h2.5M100.1 251.2h2.5M100.1 253.7h2.5M100.1 256.3h2.5"/>
<circle cx="144.5" cy="147.1" r=".38"/>
<circle cx="68.3" cy="222" r=".38"/>
</g>
<g fill="none" stroke="#008700" stroke-width=".25">
<path d="M35.3 30.2h15.2M107.7 187.7h.1M110.2 187.7h.1M112.8 187.7h.1M115.3 187.7h.1M117.9 187.7h.1M120.4 187.7h.1M122.9 187.7h.1M125.5 187.7h.1M128 187.7h.1M130.6 187.7h.1M133.1 187.7h.1"/>
<path d="M135.6 187.7h.1M138.2 187.7h.1M140.7 187.7h.1M143.3 187.7h.1M145.8 187.7h.1"/>
</g>
<g fill="none" stroke="#3c3" stroke-width=".25">
<path d="M63.5 222.2l2 2.1M63.5 224.8l2 2M65.5 222.2l-2 2.1M65.5 224.8l-2 2M101.6 237.5l2 2M101.6 234.9l2 2.1M101.6 224.8l2 2M103.6 237.5l-2 2M103.6 234.9l-2 2.1M103.6 224.8l-2 2M63.5 245.1l2 2M63.5 250.2l2 2"/>
<path d="M63.5 252.7l2 2.1M63.5 255.3l2 2M65.5 245.1l-2 2M65.5 250.2l-2 2M65.5 252.7l-2 2.1M65.5 255.3l-2 2M101.6 255.3l2 2M101.6 252.7l2 2.1M101.6 250.2l2 2M101.6 247.6l2 2.1M101.6 245.1l2 2M101.6 242.6l2 2"/>
<path d="M101.6 240l2 2.1M103.6 255.3l-2 2M103.6 252.7l-2 2.1M103.6 250.2l-2 2M103.6 247.6l-2 2.1M103.6 245.1l-2 2M103.6 242.6l-2 2M103.6 240l-2 2.1"/>
</g>
<g fill="#c00">
<circle cx="111.5" cy="30.2" r=".63"/>
<circle cx="95" cy="30.2" r=".63"/>
<circle cx="110.2" cy="54.4" r=".63"/>
<circle cx="134.4" cy="40.4" r=".63"/>
<circle cx="105.2" cy="40.4" r=".63"/>
<circle cx="84.8" cy="46.7" r=".63"/>
<circle cx="158.5" cy="29" r=".63"/>
<circle cx="95" cy="13.7" r=".63"/>
<circle cx="100.1" cy="13.7" r=".63"/>
<circle cx="92.5" cy="285.5" r=".63"/>
<circle cx="93.7" cy="266.4" r=".63"/>
<circle cx="195.3" cy="63.2" r=".63"/>
<circle cx="204.2" cy="63.2" r=".63"/>
<circle cx="175" cy="81" r=".63"/>
<circle cx="176.3" cy="49.3" r=".63"/>
<circle cx="196.6" cy="31.5" r=".63"/>
<circle cx="205.5" cy="31.5" r=".63"/>
<circle cx="361.7" cy="21.3" r=".63"/>
<circle cx="321.1" cy="31.5" r=".63"/>
<circle cx="309.6" cy="31.5" r=".63"/>
<circle cx="83.6" cy="209.3" r=".63"/>
<circle cx="13.7" cy="260.1" r=".63"/>
<circle cx="63.2" cy="237.2" r=".63"/>
<circle cx="41.7" cy="237.2" r=".63"/>
<circle cx="30.2" cy="237.2" r=".63"/>
<circle cx="55.6" cy="79.8" r=".63"/>
<circle cx="36.6" cy="79.8" r=".63"/>
<circle cx="135.6" cy="32.8" r=".63"/>
<circle cx="100.1" cy="32.8" r=".63"/>
<circle cx="72.1" cy="42.9" r=".63"/>
<circle cx="55.6" cy="144.5" r=".63"/>
<circle cx="37.8" cy="144.5" r=".63"/>
<circle cx="55.6" cy="154.7" r=".63"/>
<circle cx="26.4" cy="166.1" r=".63"/>
<circle cx="26.4" cy="154.7" r=".63"/>
<circle cx="37.8" cy="166.1" r=".63"/>
<circle cx="53.1" cy="166.1" r=".63"/>
<circle cx="53.1" cy="176.3" r=".63"/>
<circle cx="219.5" cy="116.6" r=".63"/>
<circle cx="208" cy="116.6" r=".63"/>
<circle cx="256.3" cy="69.6" r=".63"/>
<circle cx="246.1" cy="82.3" r=".63"/>
<circle cx="236" cy="69.6" r=".63"/>
<circle cx="37.8" cy="30.2" r=".63"/>
</g>
<g font-size="5.8" fill="#c30">
<text x="29" y="69.5">NF</text>
<text x="82.3" y="68.2">NF</text>
<text x="199.1" y="70.7">NF</text>
<text x="25.1" y="82.2">NF</text>
<text x="69.6" y="80.9">NF</text>
<text x="32.8" y="87.2">NF</text>
<text x="51.8" y="87.2">NF</text>
<text x="55.6" y="270.1">NF</text>
</g>
<g font-size="4.5">
<text x="295.4" y="256.8">NEXOBT_BOARD</text>
<text x="349.5" y="274.6">NexoBT</text>
</g>
<g font-size="3.6" fill="#999">
<text x="3.6" y="9">USB-C</text>
<text x="290.6" y="10.3">ESP32-WROOM-32UE-N8</text>
<text x="171.2" y="14.1">SWITCH</text>
<text x="3.6" y="106.8">MAIN SUPPLY</text>
<text x="175" y="103">BARREL JACK CONNECTOR</text>
<text x="103.9" y="108.1">RGB LED</text>
<text x="103.9" y="141.1">I2C OLED DISPLAY</text>
<text x="101.3" y="170.3">PIN HEADER</text>
<text x="3.6" y="203.4">USB TO UART</text>
</g>
<g font-size="3.4">
<text x="242.1" y="256.5">Schematic</text>
<text x="361.5" y="254">Create at</text>
<text x="381.9" y="254">2025-06-19</text>
<text x="361.5" y="259.1">Update at</text>
<text x="381.9" y="259.1">2025-08-09</text>
<text x="242.1" y="264.2">Board</text>
<text x="242.1" y="269.2">Drawn</text>
<text x="268.9" y="269.2">Giacomo Rossi</text>
<text x="308.6" y="264.2">Board1</text>
<text x="361.5" y="264.2">Page</text>
<text x="381.9" y="264.2">P1</text>
<text x="242.1" y="274.3">Reviewed</text>
<text x="302.4" y="284.5">Version</text>
<text x="326" y="284.5">Size</text>
<text x="366.4" y="284.5">Page 1 Total 2</text>
<text x="304.6" y="292.1">V1.0</text>
<text x="327.2" y="292.1">A4</text>
<text x="372.5" y="292.1">Arrow07</text>
</g>
<g font-size="2.3" fill="#000080">
<text x="62.7" y="16.2" transform="rotate(-90 62.7 16.2)">GND</text>
<text x="95" y="19.5">D1</text>
<text x="100.1" y="19.5">D2</text>
<text x="105.2" y="19.5">D3</text>
<text x="139.4" y="18.3">J3</text>
<text x="366.8" y="20.8">GND</text>
<text x="30.3" y="27.1">+5V_USB</text>
<text x="53.1" y="27.1">D4</text>
<text x="208" y="25.9">R4</text>
<text x="41.7" y="34.8">C1</text>
<text x="114.8" y="30.2" transform="rotate(-90 114.8 30.2)">GND</text>
<text x="209.3" y="36">C4</text>
<text x="313.4" y="36">C2</text>
<text x="324.9" y="36">C3</text>
<text x="116" y="48" transform="rotate(-90 116 48)">GND</text>
<text x="162.3" y="47.5">GND</text>
<text x="35.3" y="50">GND</text>
<text x="203" y="50">GND</text>
<text x="307.1" y="50">GND</text>
<text x="318.5" y="50">GND</text>
<text x="100.8" y="55.6" transform="rotate(-90 100.8 55.6)">GND</text>
<text x="173.8" y="58.9">GND</text>
<text x="29" y="64">J4</text>
<text x="89.9" y="61.4">Q1</text>
<text x="258.8" y="65.2">SW2</text>
<text x="208" y="67.8">C6</text>
<text x="77.2" y="76.7">Q2</text>
<text x="244.1" y="76.7">+5V</text>
<text x="95" y="80.5">GND</text>
<text x="201.7" y="81.8">GND</text>
<text x="234.2" y="80.5">+5V_JACK</text>
<text x="247.5" y="80.5">+5V_USB</text>
<text x="322.3" y="81.8">GND</text>
<text x="349" y="79.2">U1</text>
<text x="40.4" y="84.3">C5</text>
<text x="58.2" y="84.3">R6</text>
<text x="172.5" y="90.6">GND</text>
<text x="243.6" y="91.9">GND</text>
<text x="34.1" y="98.3">GND</text>
<text x="53.1" y="98.3">GND</text>
<text x="69.6" y="98.3">GND</text>
<text x="177.5" y="107.2">J5</text>
<text x="201.7" y="107.2">D5</text>
<text x="130.6" y="116">U2</text>
<text x="191.5" y="124.9">GND</text>
<text x="211.8" y="122.4">C7</text>
<text x="223.3" y="121.1">C8</text>
<text x="227.8" y="122.4">+5V_JACK</text>
<text x="148.4" y="128.7">GND</text>
<text x="205.5" y="135.1">GND</text>
<text x="216.9" y="135.1">GND</text>
<text x="41.7" y="149.1">C13</text>
<text x="59.4" y="149.1">C14</text>
<text x="74.1" y="146.6" transform="rotate(-90 74.1 146.6)">+5V</text>
<text x="20.1" y="152.9">GND</text>
<text x="60.7" y="161.8">GND</text>
<text x="109" y="159.2">GND</text>
<text x="41.7" y="170.7">C24</text>
<text x="56.9" y="170.7">C25</text>
<text x="60.7" y="183.4">GND</text>
<text x="16.3" y="191">D8</text>
<text x="40.4" y="193.5">GND</text>
<text x="149.6" y="192.2">J6</text>
<text x="84.9" y="216.4">GND</text>
<text x="11.7" y="243">+5V</text>
<text x="45.5" y="241.8">C41</text>
<text x="16.3" y="253.2">R16</text>
<text x="27.7" y="257">GND</text>
<text x="39.1" y="257">GND</text>
<text x="67.1" y="260.8">U9</text>
<text x="112.3" y="260.8">Q3</text>
<text x="62" y="267.2">R20</text>
<text x="100.1" y="264.6">R22</text>
<text x="11.2" y="282.4">GND</text>
<text x="56.9" y="282.4">GND</text>
<text x="100.1" y="283.7">R23</text>
<text x="116.6" y="285">Q4</text>
<text x="1" y="297.7">1</text>
</g>
<g font-size="2.3" fill="#00f">
<text x="73.2" y="23.3">LESD5D5.0CT1G</text>
<text x="188.8" y="20.8">3V3</text>
<text x="208" y="28.4">10k</text>
<text x="53.1" y="34.8">B5819WS</text>
<text x="126.7" y="31">5.1k</text>
<text x="224.5" y="32.2">EN</text>
<text x="292.9" y="32.2">3V3</text>
<text x="330.6" y="34.8">EN</text>
<text x="389.6" y="32.2">IO23</text>
<text x="410" y="34.8">SCL</text>
<text x="41.7" y="37.3">10uF</text>
<text x="167.4" y="36">1M</text>
<text x="209.3" y="38.6">100nF</text>
<text x="313.4" y="38.6">22uF</text>
<text x="324.9" y="38.6">100nF</text>
<text x="330.6" y="39.8">I39</text>
<text x="330.6" y="37.3">I36</text>
<text x="396" y="41.1">RXD0</text>
<text x="396" y="37.3">TXD0</text>
<text x="41.3" y="43.7">USB_DN</text>
<text x="41.5" y="47.5">USB_DP</text>
<text x="181.4" y="47.5">TS665TP</text>
<text x="328.8" y="47.5">IO32</text>
<text x="330.6" y="44.9">I35</text>
<text x="330.6" y="42.4">I34</text>
<text x="389.6" y="47.5">IO19</text>
<text x="410" y="43.7">SDA</text>
<text x="126.7" y="48.7">5.1k</text>
<text x="299.9" y="52.5">BCLK</text>
<text x="328.8" y="50">IO33</text>
<text x="389.6" y="52.5">IO5</text>
<text x="410" y="50">RGB</text>
<text x="139.4" y="55.1">TYPE-C 16PIN 2MD(073)</text>
<text x="301.9" y="56.4">DIN</text>
<text x="389.6" y="55.1">IO17</text>
<text x="389.6" y="57.6">IO16</text>
<text x="24.6" y="65.8" transform="rotate(-90 24.6 65.8)">IO23</text>
<text x="29" y="61.4">DZ127R-11-02-25</text>
<text x="54.4" y="65.2">3V3</text>
<text x="89.9" y="65">K2N7002T-7-F</text>
<text x="224.5" y="64">IO0</text>
<text x="258.8" y="62.4">MK-12C02-G015</text>
<text x="298.5" y="60.2">LRCLK</text>
<text x="328.8" y="62.7">IO12</text>
<text x="328.8" y="60.2">IO14</text>
<text x="389.6" y="60.2">IO4</text>
<text x="389.6" y="65.2">IO2</text>
<text x="408.7" y="62.7">IO0</text>
<text x="208" y="70.3">100nF</text>
<text x="328.8" y="67.8">IO13</text>
<text x="389.6" y="67.8">IO15</text>
<text x="26.4" y="83">1k</text>
<text x="77.2" y="80.5">K2N7002T-7-F</text>
<text x="180.1" y="79.2">TS665TP</text>
<text x="349" y="82.8">ESP32-WROOM-32UE-N8</text>
<text x="40.4" y="86.8">100nF</text>
<text x="58.2" y="86.8">10k</text>
<text x="109.1" y="118.6">RGB</text>
<text x="177.5" y="118.6">DC-005-A200</text>
<text x="201.7" y="114.8">SS14</text>
<text x="32.8" y="123.7">AMS1117-3.3</text>
<text x="110" y="123.7">3V3</text>
<text x="211.8" y="124.9">47uF</text>
<text x="223.3" y="123.7">100nF</text>
<text x="130.6" y="126.2">SK6812</text>
<text x="41.7" y="151.6">100nF</text>
<text x="59.4" y="151.6">10uF</text>
<text x="116" y="154.1">SCL</text>
<text x="116.4" y="150.3">3V3</text>
<text x="115.7" y="158">SDA</text>
<text x="143.3" y="160.5">PZ254V-11-04P</text>
<text x="81" y="166.8">3V3</text>
<text x="41.7" y="173.2">10uF</text>
<text x="56.9" y="173.2">100nF</text>
<text x="16.3" y="175.7">5.1k</text>
<text x="108.4" y="176.3" transform="rotate(-90 108.4 176.3)">IO19</text>
<text x="111" y="176.3" transform="rotate(-90 111 176.3)">IO5</text>
<text x="113.5" y="176.3" transform="rotate(-90 113.5 176.3)">IO17</text>
<text x="116" y="176.3" transform="rotate(-90 116 176.3)">IO16</text>
<text x="118.6" y="176.3" transform="rotate(-90 118.6 176.3)">I36</text>
<text x="121.1" y="176.3" transform="rotate(-90 121.1 176.3)">I39</text>
<text x="123.7" y="176.3" transform="rotate(-90 123.7 176.3)">I34</text>
<text x="126.2" y="176.3" transform="rotate(-90 126.2 176.3)">I35</text>
<text x="128.7" y="176.3" transform="rotate(-90 128.7 176.3)">IO32</text>
<text x="131.3" y="176.3" transform="rotate(-90 131.3 176.3)">IO33</text>
<text x="133.8" y="176.3" transform="rotate(-90 133.8 176.3)">IO4</text>
<text x="136.4" y="176.3" transform="rotate(-90 136.4 176.3)">IO14</text>
<text x="138.9" y="176.3" transform="rotate(-90 138.9 176.3)">IO12</text>
<text x="141.4" y="176.3" transform="rotate(-90 141.4 176.3)">IO13</text>
<text x="144" y="176.3" transform="rotate(-90 144 176.3)">IO2</text>
<text x="146.5" y="176.3" transform="rotate(-90 146.5 176.3)">IO15</text>
<text x="21.3" y="191">EL504UBD</text>
<text x="155.4" y="195.3" transform="rotate(-90 155.4 195.3)">ZX-PZ2.54-1-16PZZ</text>
<text x="151.6" y="219.5" transform="rotate(-90 151.6 219.5)">TXD0</text>
<text x="160.5" y="219.5" transform="rotate(-90 160.5 219.5)">RXD0</text>
<text x="7.2" y="227.8">USB_DP</text>
<text x="129.3" y="224">DTR</text>
<text x="129.3" y="227.8">TXD</text>
<text x="7.1" y="232.9">USB_DN</text>
<text x="129.3" y="231.6">RXD</text>
<text x="12.2" y="238">3V3</text>
<text x="129.3" y="235.4">RTS</text>
<text x="32.8" y="245.6">4.7uF</text>
<text x="45.5" y="244.3">100nF</text>
<text x="16.3" y="255.7">22.1k</text>
<text x="153.4" y="253.2">0</text>
<text x="162.3" y="253.2">0</text>
<text x="140.7" y="262.1">EN</text>
<text x="16.3" y="269.7">47.5k</text>
<text x="26.2" y="269.7">3V3</text>
<text x="62" y="269.7">10k</text>
<text x="67.1" y="264.4">CP2102N-A02-GQFN28R</text>
<text x="72.6" y="267.2">DTR</text>
<text x="100.1" y="269.7">10k</text>
<text x="117.9" y="264.4">SS8050-G</text>
<text x="46.7" y="272.3">1k</text>
<text x="72.7" y="286.2">RTS</text>
<text x="116.6" y="287.5">SS8050-G</text>
<text x="151.6" y="287.7" transform="rotate(-90 151.6 287.7)">RXD</text>
<text x="160.5" y="287.5" transform="rotate(-90 160.5 287.5)">TXD</text>
<text x="98.8" y="288.8">10k</text>
<text x="140.7" y="291.3">IO0</text>
</g>
<g font-size="2.3">
<text x="138.1" y="22.3">1</text>
<text x="140.4" y="23.6">GND</text>
<text x="147.8" y="23.6">SHELL</text>
<text x="156.1" y="22.3">14</text>
<text x="138.1" y="24.8">2</text>
<text x="138.1" y="27.4">3</text>
<text x="138.1" y="29.9">4</text>
<text x="140.4" y="26.1">VBUS</text>
<text x="140.4" y="28.6">SBU2</text>
<text x="347.6" y="28.6">1</text>
<text x="349.9" y="29.9">GND</text>
<text x="360.9" y="25.6" transform="rotate(-90 360.9 25.6)">39</text>
<text x="368.4" y="29.9">GND</text>
<text x="374.5" y="28.6">38</text>
<text x="138.1" y="32.5">5</text>
<text x="138.1" y="35">6</text>
<text x="140.4" y="31.2">CC1</text>
<text x="140.4" y="33.7">DN2</text>
<text x="178.8" y="33.7">1</text>
<text x="192.8" y="33.7">3</text>
<text x="347.6" y="33.7">3</text>
<text x="347.6" y="31.2">2</text>
<text x="349.9" y="35">EN</text>
<text x="349.9" y="32.5">3V3</text>
<text x="361.9" y="32.4" transform="rotate(-90 361.9 32.4)">GND</text>
<text x="368.5" y="32.5">IO23</text>
<text x="368.5" y="35">IO22</text>
<text x="374.5" y="31.2">37</text>
<text x="374.5" y="33.7">36</text>
<text x="138.1" y="37.5">7</text>
<text x="138.1" y="40.1">8</text>
<text x="140.4" y="36.3">DP1</text>
<text x="140.4" y="38.8">DN1</text>
<text x="140.4" y="41.3">DP2</text>
<text x="347.6" y="41.3">6</text>
<text x="347.6" y="38.8">5</text>
<text x="347.6" y="36.3">4</text>
<text x="349.9" y="40.1">SENSOR_VN</text>
<text x="349.9" y="37.5">SENSOR_VP</text>
<text x="367.4" y="40.1">RXD0</text>
<text x="367.7" y="37.5">TXD0</text>
<text x="374.5" y="36.3">35</text>
<text x="374.5" y="38.8">34</text>
<text x="374.5" y="41.3">33</text>
<text x="136.8" y="45.2">10</text>
<text x="136.8" y="47.7">11</text>
<text x="138.1" y="42.6">9</text>
<text x="140.4" y="43.9">SBU1</text>
<text x="140.4" y="46.4">CC2</text>
<text x="178.8" y="43.9">2</text>
<text x="192.8" y="43.9">4</text>
<text x="347.6" y="46.4">8</text>
<text x="347.6" y="43.9">7</text>
<text x="349.9" y="47.7">IO32</text>
<text x="349.9" y="45.2">IO35</text>
<text x="349.9" y="42.6">IO34</text>
<text x="368.5" y="42.6">IO21</text>
<text x="368.5" y="47.7">IO19</text>
<text x="370.2" y="45.2">NC</text>
<text x="374.5" y="43.9">32</text>
<text x="374.5" y="46.4">31</text>
<text x="136.8" y="50.2">12</text>
<text x="140.4" y="49">VBUS</text>
<text x="140.4" y="51.5">GND</text>
<text x="147.8" y="51.5">SHELL</text>
<text x="156.1" y="50.2">13</text>
<text x="346.3" y="51.5">10</text>
<text x="347.6" y="49">9</text>
<text x="349.9" y="52.8">IO25</text>
<text x="349.9" y="50.2">IO33</text>
<text x="368.5" y="50.2">IO18</text>
<text x="369.8" y="52.8">IO5</text>
<text x="374.5" y="49">30</text>
<text x="374.5" y="51.5">29</text>
<text x="346.3" y="59.1">13</text>
<text x="346.3" y="56.6">12</text>
<text x="346.3" y="54">11</text>
<text x="349.9" y="57.9">IO27</text>
<text x="349.9" y="55.3">IO26</text>
<text x="368.5" y="55.3">IO17</text>
<text x="368.5" y="57.9">IO16</text>
<text x="374.5" y="54">28</text>
<text x="374.5" y="56.6">27</text>
<text x="374.5" y="59.1">26</text>
<text x="177.6" y="65.5">1</text>
<text x="191.5" y="65.5">3</text>
<text x="346.3" y="64.2">15</text>
<text x="346.3" y="61.7">14</text>
<text x="349.9" y="65.5">GND</text>
<text x="349.9" y="62.9">IO12</text>
<text x="349.9" y="60.4">IO14</text>
<text x="369.8" y="60.4">IO4</text>
<text x="369.8" y="62.9">IO0</text>
<text x="369.8" y="65.5">IO2</text>
<text x="374.5" y="61.7">25</text>
<text x="374.5" y="64.2">24</text>
<text x="31.8" y="70.6">1</text>
<text x="31.8" y="68">2</text>
<text x="34.2" y="69.3">1</text>
<text x="34.2" y="66.7">2</text>
<text x="235.2" y="67.5" transform="rotate(-90 235.2 67.5)">7</text>
<text x="237.7" y="67.5" transform="rotate(-90 237.7 67.5)">6</text>
<text x="240.2" y="68" transform="rotate(-90 240.2 68)">1</text>
<text x="245.3" y="68" transform="rotate(-90 245.3 68)">2</text>
<text x="250.4" y="68" transform="rotate(-90 250.4 68)">3</text>
<text x="252.9" y="67.5" transform="rotate(-90 252.9 67.5)">4</text>
<text x="255.5" y="67.5" transform="rotate(-90 255.5 67.5)">5</text>
<text x="346.3" y="71.8">18</text>
<text x="346.3" y="69.3">17</text>
<text x="346.3" y="66.7">16</text>
<text x="349.9" y="70.6">NC</text>
<text x="349.9" y="68">IO13</text>
<text x="368.5" y="68">IO15</text>
<text x="370.2" y="70.6">NC</text>
<text x="374.5" y="66.7">23</text>
<text x="374.5" y="69.3">22</text>
<text x="374.5" y="71.8">21</text>
<text x="177.6" y="75.6">2</text>
<text x="191.5" y="75.6">4</text>
<text x="346.3" y="74.4">19</text>
<text x="349.9" y="75.6">NC</text>
<text x="349.9" y="73.1">NC</text>
<text x="370.2" y="73.1">NC</text>
<text x="370.2" y="75.6">NC</text>
<text x="374.5" y="74.4">20</text>
<text x="187.7" y="112.5">3</text>
<text x="187.7" y="109.9">1</text>
<text x="26.1" y="119" transform="rotate(-90 26.1 119)">4</text>
<text x="129.2" y="118.8">4</text>
<text x="145.9" y="118.8">2</text>
<text x="187.7" y="115">2</text>
<text x="129.2" y="121.4">1</text>
<text x="131.5" y="122.6">VDD</text>
<text x="131.5" y="120.1">DIN</text>
<text x="138.4" y="120.1">DOUT</text>
<text x="140.3" y="122.6">VSS</text>
<text x="145.9" y="121.4">3</text>
<text x="27.4" y="126.4" transform="rotate(-90 27.4 126.4)">VOUT</text>
<text x="23.6" y="143.4" transform="rotate(-90 23.6 143.4)">1</text>
<text x="24.8" y="141" transform="rotate(-90 24.8 141)">ADJ(GND)</text>
<text x="26.1" y="143.4" transform="rotate(-90 26.1 143.4)">2</text>
<text x="27.4" y="141" transform="rotate(-90 27.4 141)">VOUT</text>
<text x="28.6" y="143.4" transform="rotate(-90 28.6 143.4)">3</text>
<text x="29.9" y="141" transform="rotate(-90 29.9 141)">VIN</text>
<text x="141.9" y="148">1</text>
<text x="144.2" y="149.3">1</text>
<text x="141.9" y="150.6">2</text>
<text x="141.9" y="153.1">3</text>
<text x="141.9" y="155.6">4</text>
<text x="144.2" y="151.8">2</text>
<text x="144.2" y="154.4">3</text>
<text x="144.2" y="156.9">4</text>
<text x="107.4" y="190.1" transform="rotate(-90 107.4 190.1)">16</text>
<text x="109.9" y="190.1" transform="rotate(-90 109.9 190.1)">15</text>
<text x="112.5" y="190.1" transform="rotate(-90 112.5 190.1)">14</text>
<text x="115" y="190.1" transform="rotate(-90 115 190.1)">13</text>
<text x="117.5" y="190.1" transform="rotate(-90 117.5 190.1)">12</text>
<text x="120.1" y="190.1" transform="rotate(-90 120.1 190.1)">11</text>
<text x="122.6" y="190.1" transform="rotate(-90 122.6 190.1)">10</text>
<text x="125.2" y="190.1" transform="rotate(-90 125.2 190.1)">9</text>
<text x="127.7" y="190.1" transform="rotate(-90 127.7 190.1)">8</text>
<text x="130.2" y="190.1" transform="rotate(-90 130.2 190.1)">7</text>
<text x="132.8" y="190.1" transform="rotate(-90 132.8 190.1)">6</text>
<text x="135.3" y="190.1" transform="rotate(-90 135.3 190.1)">5</text>
<text x="137.9" y="190.1" transform="rotate(-90 137.9 190.1)">4</text>
<text x="140.4" y="190.1" transform="rotate(-90 140.4 190.1)">3</text>
<text x="142.9" y="190.1" transform="rotate(-90 142.9 190.1)">2</text>
<text x="145.5" y="190.1" transform="rotate(-90 145.5 190.1)">1</text>
<text x="108.7" y="193.7" transform="rotate(-90 108.7 193.7)">16</text>
<text x="111.2" y="193.7" transform="rotate(-90 111.2 193.7)">15</text>
<text x="113.7" y="193.7" transform="rotate(-90 113.7 193.7)">14</text>
<text x="116.3" y="193.7" transform="rotate(-90 116.3 193.7)">13</text>
<text x="118.8" y="193.7" transform="rotate(-90 118.8 193.7)">12</text>
<text x="121.4" y="193.7" transform="rotate(-90 121.4 193.7)">11</text>
<text x="123.9" y="193.7" transform="rotate(-90 123.9 193.7)">10</text>
<text x="126.4" y="192.4" transform="rotate(-90 126.4 192.4)">9</text>
<text x="129" y="192.4" transform="rotate(-90 129 192.4)">8</text>
<text x="131.5" y="192.4" transform="rotate(-90 131.5 192.4)">7</text>
<text x="134.1" y="192.4" transform="rotate(-90 134.1 192.4)">6</text>
<text x="136.6" y="192.4" transform="rotate(-90 136.6 192.4)">5</text>
<text x="139.1" y="192.4" transform="rotate(-90 139.1 192.4)">4</text>
<text x="141.7" y="192.4" transform="rotate(-90 141.7 192.4)">3</text>
<text x="144.2" y="192.4" transform="rotate(-90 144.2 192.4)">2</text>
<text x="146.8" y="192.4" transform="rotate(-90 146.8 192.4)">1</text>
<text x="82.8" y="221.2" transform="rotate(-90 82.8 221.2)">29</text>
<text x="65.7" y="223">1</text>
<text x="65.7" y="225.5">2</text>
<text x="68" y="224.2">DCD</text>
<text x="68" y="226.8">RI/CLK</text>
<text x="83.8" y="224.7" transform="rotate(-90 83.8 224.7)">EP</text>
<text x="94.4" y="226.8">DSR</text>
<text x="94.5" y="224.2">DTR</text>
<text x="100.2" y="225.5">27</text>
<text x="100.2" y="223">28</text>
<text x="65.7" y="228">3</text>
<text x="65.7" y="230.6">4</text>
<text x="65.7" y="233.1">5</text>
<text x="68" y="229.3">GND</text>
<text x="68" y="231.8">D+</text>
<text x="94.4" y="231.8">RXD</text>
<text x="94.6" y="229.3">TXD</text>
<text x="100.2" y="233.1">24</text>
<text x="100.2" y="230.6">25</text>
<text x="100.2" y="228">26</text>
<text x="65.7" y="235.7">6</text>
<text x="65.7" y="238.2">7</text>
<text x="68" y="234.4">D-</text>
<text x="68" y="236.9">VDD</text>
<text x="68" y="239.5">VREGIN</text>
<text x="91.6" y="239.5">GPIO.4</text>
<text x="94.6" y="236.9">CTS</text>
<text x="94.6" y="234.4">RTS</text>
<text x="100.2" y="238.2">22</text>
<text x="100.2" y="235.7">23</text>
<text x="64.4" y="245.8">10</text>
<text x="65.7" y="240.7">8</text>
<text x="65.7" y="243.3">9</text>
<text x="68" y="242">VBUS</text>
<text x="68" y="244.5">RSTb</text>
<text x="91.6" y="244.5">GPIO.6</text>
<text x="91.6" y="242">GPIO.5</text>
<text x="100.2" y="245.8">19</text>
<text x="100.2" y="243.3">20</text>
<text x="100.2" y="240.7">21</text>
<text x="64.4" y="248.4">11</text>
<text x="64.4" y="250.9">12</text>
<text x="68" y="247.1">NC</text>
<text x="68" y="249.6">SUSPENDb</text>
<text x="86.4" y="249.6">GPIO.1/RXT</text>
<text x="86.7" y="247.1">GPIO.0/TXT</text>
<text x="100.2" y="250.9">17</text>
<text x="100.2" y="248.4">18</text>
<text x="64.4" y="253.4">13</text>
<text x="64.4" y="256">14</text>
<text x="68" y="252.2">SUSPEND</text>
<text x="68" y="254.7">CHREN</text>
<text x="68" y="257.2">CHR1</text>
<text x="81.1" y="254.7">GPIO.3/WAKEUP</text>
<text x="84" y="252.2">GPIO.2/RS485</text>
<text x="93" y="257.2">CHR0</text>
<text x="100.2" y="256">15</text>
<text x="100.2" y="253.4">16</text>
</g>
<g font-size="1.5" fill="#000080">
<text x="126.7" y="26">R1</text>
<text x="167.4" y="33.7">R2</text>
<text x="181.4" y="32.4">SW1</text>
<text x="126.7" y="43.8">R3</text>
<text x="180.1" y="64.1">SW3</text>
<text x="26.4" y="78.1">R5</text>
<text x="32.8" y="121.3">U5</text>
<text x="143.3" y="145.4">H1</text>
<text x="16.3" y="173.4">R10</text>
<text x="32.8" y="241.9">C40</text>
<text x="153.4" y="250.8">R17</text>
<text x="162.3" y="250.8">R18</text>
<text x="16.3" y="267.3">R19</text>
<text x="46.7" y="267.3">R21</text>
</g>
<g font-size="1.3" fill="#a00000">
<text x="243.1" y="61.9">A</text>
<text x="248.2" y="60.9">B</text>
</g>
</svg>
